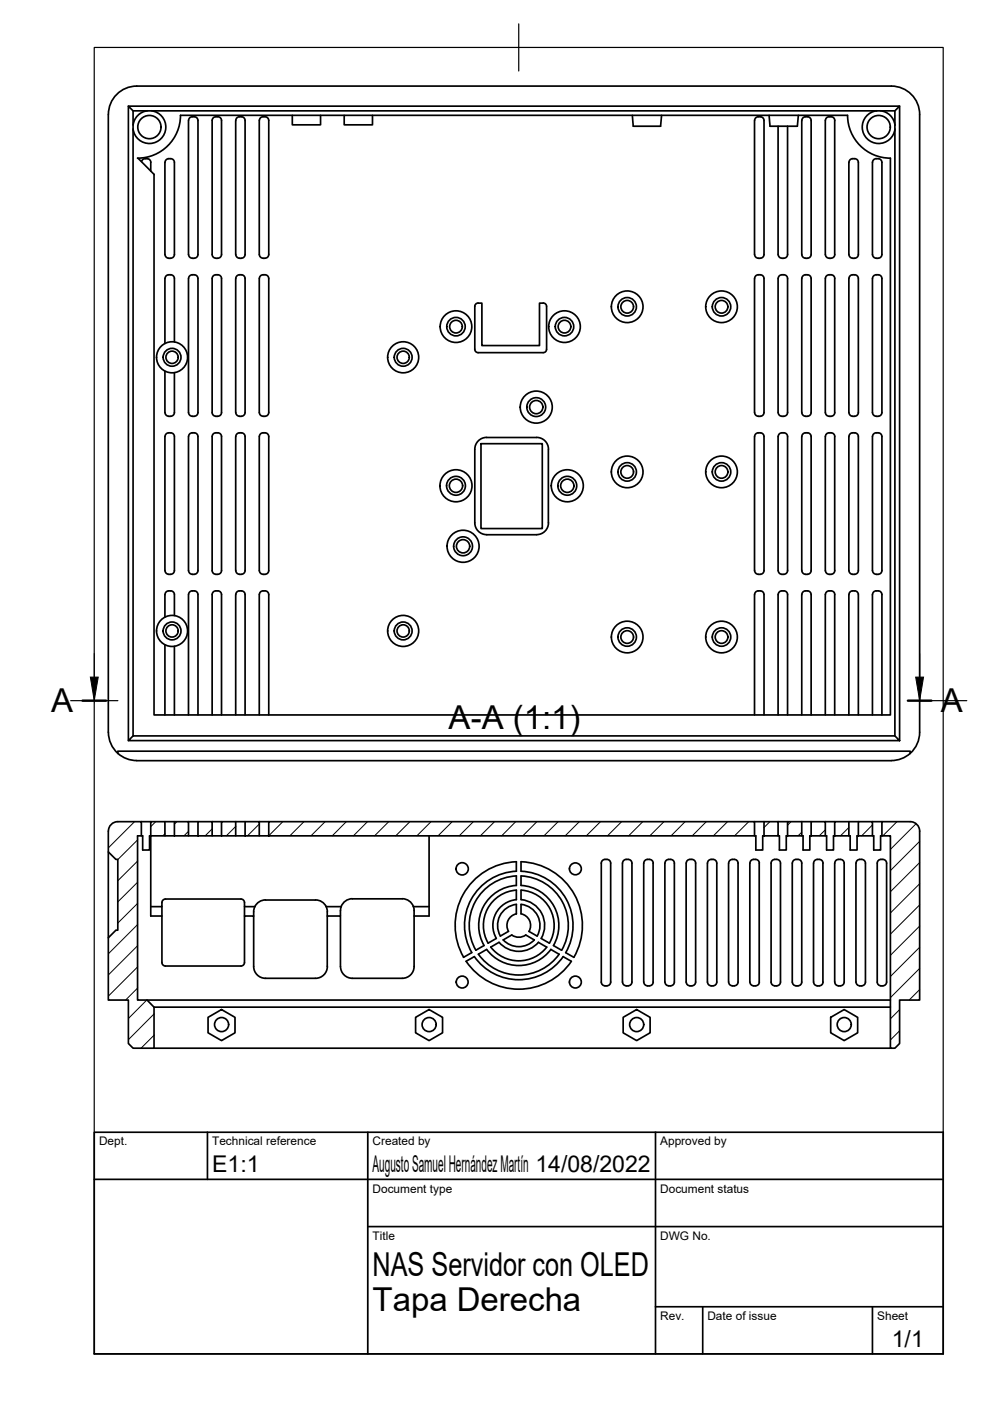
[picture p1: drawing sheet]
<svg xmlns="http://www.w3.org/2000/svg" width="210mm" height="297mm" viewBox="0 0 210 297" stroke-linecap="round" stroke-linejoin="round" font-family="sans-serif">
<!-- layer: Visible -->
<g fill="none" stroke="#000" stroke-width=".36">
<path d="M23 24.3v131M23 24.3a6 6 0 0 1 6-6h160a6 6 0 0 1 6 6v131a6 6 0 0 1-6 6M27.2 22.5h163.5l-1 1h-161.5M29.2 33.6a9.1 9.1 0 0 0 9.1-9.1l141.4-.1a9.1 9.1 0 0 0 9.1 9.2v118h-156.1v-114.6zM30 34.3a1.04 1.04 0 0 1 1.1-.7 1.04 1.04 0 0 1 .9 .8v1.9M31.3 23.5a3.5 3.5 0 0 0-3.1 3M32.1 23.5a3.5 3.5 0 0 1 3.1 3.6 3.5 3.5 0 0 1-3.4 3.3 3.5 3.5 0 0 1-3.6-3M36.2 33.6a.94 .94 0 0 0-1.2 .8v19.6a.91 .91 0 0 0 1.2 .8M36.2 33.6a.79 .79 0 0 1 .8 .8v19.6a.79 .79 0 0 1-.8 .7M40.2 25l.6-.2a.92 .92 0 0 1 1.2 .7v28.5a1.02 1.02 0 0 1-1 .8 1.02 1.02 0 0 1-1-.8v-28.5zM45.8 24.8a.92 .92 0 0 1 1.2 .7v28.5a.91 .91 0 0 1-1.2 .8M45.8 24.8a.79 .79 0 0 0-.8 .8v28.4a.79 .79 0 0 0 .8 .7"/>
<path d="M50.2 25l.6-.2a.91 .91 0 0 1 1.2 .7v28.5a1.01 1.01 0 0 1-1 .8 1.01 1.01 0 0 1-1-.8v-28.5zM55.2 25l.6-.2a.92 .92 0 0 1 1.2 .7v28.5a1.02 1.02 0 0 1-1 .8 1.02 1.02 0 0 1-1-.8v-28.5zM62 24.5v2h6v-2M73 24.5v2h6v-2M134.1 24.5l.2 2.3h5.8l.2-2.3M160 25.6v28.4M160 25.5a1.01 1.01 0 0 1 1-.8 1.01 1.01 0 0 1 1 .8v28.5a1.02 1.02 0 0 1-1 .8 1.02 1.02 0 0 1-1-.8M163.1 24.5l.2 2.3h5.8l.2-2.3M165 26.8v27.2M167 26.8v27.2a1.01 1.01 0 0 1-1 .8 1.01 1.01 0 0 1-1-.8M171.2 24.8a.9 .9 0 0 0-1.2 .7v28.5a.93 .93 0 0 0 1.2 .8M171.2 24.8a.79 .79 0 0 1 .8 .7v28.5a.79 .79 0 0 1-.8 .7"/>
<path d="M175 25.6v28.4M175.8 24.8a.9 .9 0 0 1 1.2 .8v28.4a.91 .91 0 0 1-1.2 .8M175.8 24.8a.79 .79 0 0 0-.8 .7M180 34.4v19.6M180 34.4a1.01 1.01 0 0 1 1-.8 1.01 1.01 0 0 1 1 .8v19.6a1.02 1.02 0 0 1-1 .8 1.02 1.02 0 0 1-1-.8M185.9 23.5a3.5 3.5 0 0 0-3.1 3.6 3.5 3.5 0 0 0 3.4 3.3 3.5 3.5 0 0 0 3.6-3M186.2 33.6a.91 .91 0 0 0-1.2 .8v19.6a.94 .94 0 0 0 1.2 .8M186.2 33.6a.79 .79 0 0 1 .8 .8v19.6a.79 .79 0 0 1-.8 .7M186.7 23.5a3.5 3.5 0 0 1 3.1 3M189.7 26.5v129.5M189.7 23.5v3M190.7 22.5v134.5"/>
<path d="M36.2 58.3a.91 .91 0 0 0-1.2 .8v13.7M36.2 58.3a.79 .79 0 0 1 .8 .8v13.4M40.2 58.5l.6-.2a.92 .92 0 0 1 1.2 .8v28.4a1.02 1.02 0 0 1-1 .8 1.02 1.02 0 0 1-1-.8v-28.4zM45.8 58.3a.92 .92 0 0 1 1.2 .8v28.4a.91 .91 0 0 1-1.2 .8M45.8 58.3a.79 .79 0 0 0-.8 .8v28.4a.79 .79 0 0 0 .8 .8M50.2 58.5l.6-.2a.91 .91 0 0 1 1.2 .8v28.4a1.01 1.01 0 0 1-1 .8 1.01 1.01 0 0 1-1-.8v-28.4zM55.2 58.5l.6-.2a.92 .92 0 0 1 1.2 .8v28.4a1.02 1.02 0 0 1-1 .8 1.02 1.02 0 0 1-1-.8v-28.4zM160 59.1v28.4M160 59.1a1.01 1.01 0 0 1 1-.9 1.01 1.01 0 0 1 1 .9v28.4a1.01 1.01 0 0 1-1 .8 1.01 1.01 0 0 1-1-.8M165 59.1v28.4M165 59.1a1.01 1.01 0 0 1 1-.9 1.01 1.01 0 0 1 1 .9v28.4a1.02 1.02 0 0 1-1 .8 1.02 1.02 0 0 1-1-.8M171.2 58.3a.93 .93 0 0 0-1.2 .8v28.4a.9 .9 0 0 0 1.2 .8"/>
<path d="M171.2 58.3a.79 .79 0 0 1 .8 .8v28.4a.79 .79 0 0 1-.8 .8M175 59.1v28.4M175 54a.79 .79 0 0 0 .8 .7M175.8 58.3a.9 .9 0 0 1 1.2 .8v28.4a.91 .91 0 0 1-1.2 .8M175.8 58.3a.79 .79 0 0 0-.8 .8M180 59.1v28.4M180 59.1a1.01 1.01 0 0 1 1-.9 1.01 1.01 0 0 1 1 .9v28.4a1.01 1.01 0 0 1-1 .8 1.01 1.01 0 0 1-1-.8M186.2 58.3a.94 .94 0 0 0-1.2 .8v28.4a.91 .91 0 0 0 1.2 .8M186.2 58.3a.79 .79 0 0 1 .8 .8v28.4a.79 .79 0 0 1-.8 .8M35 78.7v8.8a.91 .91 0 0 0 1.2 .8M37 79v8.5a.79 .79 0 0 1-.8 .8M100.7 65v9.1a.71 .71 0 0 0 .7 .7"/>
<path d="M101.4 64.3h.8v9h12.2v-9l.8-.1a.71 .71 0 0 1 .7 .8M101.4 64.2a.71 .71 0 0 0-.7 .8M115.9 65v9.1a.71 .71 0 0 1-.7 .7h-13.8M36.2 91.8a.94 .94 0 0 0-1.2 .8v28.4a.91 .91 0 0 0 1.2 .8M36.2 91.8a.79 .79 0 0 1 .8 .8v28.4a.79 .79 0 0 1-.8 .8M40.2 92l.6-.2a.92 .92 0 0 1 1.2 .8v28.4a1.02 1.02 0 0 1-1 .8 1.02 1.02 0 0 1-1-.8v-28.4zM45.8 91.8a.92 .92 0 0 1 1.2 .8v28.4a.91 .91 0 0 1-1.2 .8M45.8 91.8a.79 .79 0 0 0-.8 .8v28.4a.79 .79 0 0 0 .8 .8M50.2 92l.6-.2a.91 .91 0 0 1 1.2 .8v28.4a1.01 1.01 0 0 1-1 .8 1.01 1.01 0 0 1-1-.8v-28.4zM55.2 92l.6-.2a.92 .92 0 0 1 1.2 .8v28.4a1.02 1.02 0 0 1-1 .8 1.02 1.02 0 0 1-1-.8v-28.4zM102 94.1h13v18h-13zM103.2 92.8h10.6"/>
<path d="M103.2 92.7a2.51 2.51 0 0 0-2.5 2.5v15.7a2.51 2.51 0 0 0 2.5 2.5M113.8 92.7a2.51 2.51 0 0 1 2.5 2.5v15.7a2.47 2.47 0 0 1-2.5 2.5M160 92.6v28.4M160 92.6a1.01 1.01 0 0 1 1-.9 1.01 1.01 0 0 1 1 .9v28.4a1.01 1.01 0 0 1-1 .8 1.01 1.01 0 0 1-1-.8M165 92.6v28.4M165 92.6a1.01 1.01 0 0 1 1-.9 1.01 1.01 0 0 1 1 .9v28.4a1.01 1.01 0 0 1-1 .8 1.01 1.01 0 0 1-1-.8M171.2 91.8a.93 .93 0 0 0-1.2 .8v28.4a.9 .9 0 0 0 1.2 .8M171.2 91.8a.79 .79 0 0 1 .8 .8v28.4a.79 .79 0 0 1-.8 .8M175 92.6v28.4M175 87.5a.79 .79 0 0 0 .8 .8M175.8 91.8a.92 .92 0 0 1 1.2 .8v28.4a.88 .88 0 0 1-1.2 .8M175.8 91.8a.79 .79 0 0 0-.8 .8"/>
<path d="M180 92.6v28.4M180 92.6a1.01 1.01 0 0 1 1-.9 1.01 1.01 0 0 1 1 .9v28.4a1.01 1.01 0 0 1-1 .8 1.01 1.01 0 0 1-1-.8M186.2 91.8a.91 .91 0 0 0-1.2 .8v28.4a.94 .94 0 0 0 1.2 .8M186.2 91.8a.79 .79 0 0 1 .8 .8v28.4a.79 .79 0 0 1-.8 .8M103.2 113.4h10.6M35 126.1v4.7M35 136.7v14.9M36.2 125.3a.91 .91 0 0 0-1.2 .8M36.2 125.3a.79 .79 0 0 1 .8 .8M37 126.1v4.4M37 137v14.6M40 126.1v25.5"/>
<path d="M40 126.1a1.01 1.01 0 0 1 1-.8 1.01 1.01 0 0 1 1 .8M42 126.1v25.5M45 126.1v25.5M45.8 125.3a.92 .92 0 0 1 1.2 .8M45.8 125.3a.79 .79 0 0 0-.8 .8M47 126.1v25.5M50 126.1v25.5M50 126.1a1 1 0 0 1 1-.8 1 1 0 0 1 1 .8M52 126.1v25.5M55 126.1v25.5M55 126.1a1.01 1.01 0 0 1 1-.8 1.01 1.01 0 0 1 1 .8M57 126.1v25.5"/>
<path d="M160 126.1v25.5M160 126.1a1.01 1.01 0 0 1 1-.8 1.01 1.01 0 0 1 1 .8M162 126.1v25.5M165 126.1v25.5M165 126.1a1.01 1.01 0 0 1 1-.8 1.01 1.01 0 0 1 1 .8M167 126.1v25.5M170 126.1v25.5M171.2 125.3a.9 .9 0 0 0-1.2 .8M171.2 125.3a.79 .79 0 0 1 .8 .8M172 126.1v25.5M175 126.1v25.5M175 121a.79 .79 0 0 0 .8 .8"/>
<path d="M175.8 125.3a.92 .92 0 0 1 1.2 .8M175.8 125.3a.79 .79 0 0 0-.8 .8M177 126.1v25.5M180 126.1v25.5M180 126.1a1.01 1.01 0 0 1 1-.8 1.01 1.01 0 0 1 1 .8M182 126.1v25.5M185 126.1v25.5M186.2 125.3a.91 .91 0 0 0-1.2 .8M186.2 125.3a.79 .79 0 0 1 .8 .8M187 126.1v25.5M23 155.3a6 6 0 0 0 6 6M25 159.8v-.5h168v.5"/>
<path d="M27.2 157l1-1h161.5l1 1zM28.2 156v-132.5l-1-1v134.5M23 176.2a2 2 0 0 1 2-2h5v3h-.8v34.8h2l1.5 1.5v8.7h-4.5l-1-1v-9.2h-4.2v-13.2l1.6-1.6h.4v-15h-.4l-1.6-1.6v-4.4M29 161.3h160M30 174.2h2M30 177.2h.2v3h1.5v-3h.3M32 174.2h3v3h-3zM32 177.2v17h2.3v9.9a.75 .75 0 0 0 .8 .7h16a.75 .75 0 0 0 .7-.7v-9.9h2v10.7a2.51 2.51 0 0 0 2.5 2.5h10.6a2.48 2.48 0 0 0 2.5-2.5v-10.7h2.8v10.7a2.51 2.51 0 0 0 2.5 2.5h10.6a2.51 2.51 0 0 0 2.5-2.5v-10.7h3.2v-17M35 174.2h2M35 177.2h2M37 174.2h3v3h-3zM40 174.2h2"/>
<path d="M40 177.2h2M42 174.2h3v3h-3zM45 174.2h2M45 177.2h2M47 174.2h3v3h-3zM50 174.2h2M50 177.2h2M52 174.2h3v3h-3zM55 174.2h2M55 177.2h2M57 174.2h103v3h-103zM160 174.2h2"/>
<path d="M160 177.2h.3v3h1.4v-3h.3M162 174.2h3v3h-3zM165 174.2h2M165 177.2h.2v3h1.5v-3h.3M167 174.2h3v3h-3zM170 174.2h2M170 177.2h.3v3h1.4v-3h.3M172 174.2h3v3h-3zM175 174.2h2M175 177.2h.3v3h1.4v-3h.3M177 174.2h3v3h-3zM180 174.2h2"/>
<path d="M180 177.2h.3v3h1.4v-3h.3M182 174.2h3v3h-3zM185 174.2h2M185 177.2h.3v3h1.4v-3h.3M195 176.2v35.8h-4.3v9.2l-1 1h-.9v-45h-1.8M195 176.2a2 2 0 0 0-2-2h-6v3M23 180.6v18.2M32 192.2h2.3v-.8a.75 .75 0 0 1 .8-.8h16a.75 .75 0 0 1 .7 .8v.8h2.2M34.3 192.2v2M51.8 192.2v2M53.8 194.2a2.73 2.73 0 0 1 2.5-3.4h10.6a2.64 2.64 0 0 1 2.5 3.4M69.1 192.2h3.2"/>
<path d="M72.3 192.2l-.1 2M87.6 192.2a2.45 2.45 0 0 0-2.3-1.6l-10.6-.1a2.51 2.51 0 0 0-2.4 1.7M87.6 192.2l.2 2M87.7 192.2h3.3M106.7 199.3l1.8-1.1a2.51 2.51 0 0 0 3 0l1.8 1.1M106.7 199.3a4.5 4.5 0 0 0 6.6 0M109.5 182.7v2M109.5 185.7v2M109.5 188.7v2M109.5 191.8v2M109.5 193.8a2.51 2.51 0 0 0-1.7 3.7l-1.7 1M109.5 185.7a10.5 10.5 0 0 0-8.6 15.8l1.7-1a8.5 8.5 0 0 1 6.9-12.8"/>
<path d="M109.5 184.7a11.5 11.5 0 0 0-9.5 17.3M109.5 188.7a7.5 7.5 0 0 0-6 11.3M109.5 191.7a4.5 4.5 0 0 0-3.4 6.8M109.5 190.7a5.5 5.5 0 0 0-4.3 8.3l-1.7 1M109.5 182.7a13.5 13.5 0 0 0-11.2 20.3M110.5 182.7v2M110.5 185.7v2M110.5 188.7v2M110.5 191.8v2M110.5 190.7a5.5 5.5 0 0 1 4.2 8.3l1.8 1M110.5 182.7a13.5 13.5 0 0 1 11.2 20.3M110.5 184.7a11.5 11.5 0 0 1 9.5 17.3"/>
<path d="M110.5 191.7a4.5 4.5 0 0 1 3.4 6.8M110.5 187.7a8.5 8.5 0 0 1 6.9 12.8l1.7 1M110.5 188.7a7.5 7.5 0 0 1 6 11.3M110.5 185.7a10.5 10.5 0 0 1 8.6 15.8M110.5 193.8a2.51 2.51 0 0 1 1.7 3.7l1.7 1M127.7 182.4l.6-.2a.92 .92 0 0 1 1.2 .8v25.2a1.02 1.02 0 0 1-1 .8 1.02 1.02 0 0 1-1-.8v-25.2zM132.2 182.4l.6-.2a.92 .92 0 0 1 1.2 .8v25.2a1.03 1.03 0 0 1-1 .8 1.03 1.03 0 0 1-1-.8v-25.2zM138.5 183v25.2M138.5 183a1.03 1.03 0 0 0-1-.8 1.03 1.03 0 0 0-1 .8v25.2a1.01 1.01 0 0 0 1 .9 1.01 1.01 0 0 0 1-.9M141.2 182.4l.6-.2a.92 .92 0 0 1 1.2 .8v25.2a1.03 1.03 0 0 1-1 .8 1.03 1.03 0 0 1-1-.8v-25.2zM146.7 182.2a.91 .91 0 0 0-1.2 .8v25.2a.94 .94 0 0 0 1.2 .8M146.7 182.2a.79 .79 0 0 1 .8 .8v25.2a.79 .79 0 0 1-.8 .8"/>
<path d="M150.2 182.4l.6-.2a.91 .91 0 0 1 1.2 .8v25.2a1.02 1.02 0 0 1-1 .8 1.02 1.02 0 0 1-1-.8v-25.2zM154.5 183v25.2M155.3 182.2a.92 .92 0 0 1 1.2 .8v25.2a.91 .91 0 0 1-1.2 .8M155.3 182.2a.79 .79 0 0 0-.8 .8M159 183v25.2M159 183a1 1 0 0 1 1-.8 1 1 0 0 1 1 .8v25.2a1.01 1.01 0 0 1-1 .8 1.01 1.01 0 0 1-1-.8M163.7 182.4l.6-.2a.92 .92 0 0 1 1.2 .8v25.2a1.02 1.02 0 0 1-1 .8 1.02 1.02 0 0 1-1-.8v-25.2zM168.2 182.4l.6-.2a.92 .92 0 0 1 1.2 .8v25.2a1.03 1.03 0 0 1-1 .8 1.03 1.03 0 0 1-1-.8v-25.2zM172.5 183v25.2M172.5 183a1 1 0 0 1 1-.8 1 1 0 0 1 1 .8v25.2a1.01 1.01 0 0 1-1 .8 1.01 1.01 0 0 1-1-.8M177.2 182.4l.6-.2a.92 .92 0 0 1 1.2 .8v25.2a1.03 1.03 0 0 1-1 .8 1.03 1.03 0 0 1-1-.8v-25.2zM181.7 182.4l.6-.2a.92 .92 0 0 1 1.2 .8v25.2a1.03 1.03 0 0 1-1 .8 1.03 1.03 0 0 1-1-.8v-25.2z"/>
<path d="M186.2 182.4l.6-.2a.92 .92 0 0 1 1.2 .8v25.2a1.01 1.01 0 0 1-1 .8 1.01 1.01 0 0 1-1-.8v-25.2zM31.2 212h157.6M32.7 213.5h156.1M44.1 215.7l2.9-1.7 2.8 1.7v3.3l-2.8 1.6-2.9-1.6zM88.1 215.7l2.9-1.7 2.8 1.7v3.3l-2.8 1.6-2.9-1.6zM98.8 203.8l1.8-1a11.5 11.5 0 0 0 18.8 0l1.7 1M98.8 203.8a13.5 13.5 0 0 0 22.3 0M100 202l-1.7 1M103.2 201.3l-1.8 1a10.5 10.5 0 0 0 17.2 0M103.2 201.3a8.5 8.5 0 0 0 13.6 0M104 200.8l1.8-1a5.5 5.5 0 0 0 8.4 0l1.7 1M104.1 200.8a7.5 7.5 0 0 0 11.8 0"/>
<path d="M116.8 201.3l1.7 1M119.9 202l1.8 1M132.1 215.7l2.9-1.7 2.8 1.7v3.3l-2.8 1.6-2.9-1.6zM154.5 208.2a.79 .79 0 0 0 .8 .8M176.1 215.7l2.9-1.7 2.8 1.7v3.3l-2.8 1.6-2.9-1.6zM32.7 222.2h156.1"/>
<circle cx="31.7" cy="26.9" r="2.47"/>
<circle cx="186.3" cy="26.9" r="2.47"/>
<circle cx="36.5" cy="75.8" r="1.3"/>
<circle cx="36.5" cy="75.8" r="1.89"/>
<circle cx="36.5" cy="75.8" r="3.3"/>
<circle cx="85.5" cy="75.8" r="1.3"/>
<circle cx="85.5" cy="75.8" r="1.89"/>
<circle cx="85.5" cy="75.8" r="3.3"/>
<circle cx="96.7" cy="69.3" r="1.34"/>
<circle cx="96.7" cy="69.3" r="1.96"/>
<circle cx="96.7" cy="69.3" r="3.4"/>
<circle cx="119.7" cy="69.3" r="1.34"/>
<circle cx="119.7" cy="69.3" r="1.96"/>
<circle cx="119.7" cy="69.3" r="3.4"/>
<circle cx="133" cy="65" r="1.34"/>
<circle cx="133" cy="65" r="1.96"/>
<circle cx="133" cy="65" r="3.4"/>
<circle cx="153" cy="65" r="1.34"/>
<circle cx="153" cy="65" r="1.96"/>
<circle cx="153" cy="65" r="3.4"/>
<circle cx="113.7" cy="86.3" r="1.41"/>
<circle cx="113.7" cy="86.3" r="2"/>
<circle cx="113.7" cy="86.3" r="3.4"/>
<circle cx="96.7" cy="103" r="1.41"/>
<circle cx="96.7" cy="103" r="2"/>
<circle cx="96.7" cy="103" r="3.4"/>
<circle cx="98.2" cy="115.8" r="1.41"/>
<circle cx="98.2" cy="115.8" r="2"/>
<circle cx="98.2" cy="115.8" r="3.4"/>
<circle cx="120.3" cy="103" r="1.41"/>
<circle cx="120.3" cy="103" r="2"/>
<circle cx="120.3" cy="103" r="3.4"/>
<circle cx="133" cy="100.1" r="1.34"/>
<circle cx="133" cy="100.1" r="1.96"/>
<circle cx="133" cy="100.1" r="3.4"/>
<circle cx="153" cy="100.1" r="1.34"/>
<circle cx="153" cy="100.1" r="1.96"/>
<circle cx="153" cy="100.1" r="3.4"/>
<circle cx="36.5" cy="133.8" r="1.3"/>
<circle cx="36.5" cy="133.8" r="1.89"/>
<circle cx="36.5" cy="133.8" r="3.3"/>
<circle cx="85.5" cy="133.8" r="1.3"/>
<circle cx="85.5" cy="133.8" r="1.89"/>
<circle cx="85.5" cy="133.8" r="3.3"/>
<circle cx="133" cy="135.1" r="1.34"/>
<circle cx="133" cy="135.1" r="1.96"/>
<circle cx="133" cy="135.1" r="3.4"/>
<circle cx="153" cy="135.1" r="1.34"/>
<circle cx="153" cy="135.1" r="1.96"/>
<circle cx="153" cy="135.1" r="3.4"/>
<circle cx="98" cy="184.2" r="1.3"/>
<circle cx="122" cy="184.2" r="1.26"/>
<circle cx="47" cy="217.2" r="1.49"/>
<circle cx="91" cy="217.2" r="1.49"/>
<circle cx="98" cy="208.2" r="1.26"/>
<circle cx="122" cy="208.2" r="1.26"/>
<circle cx="135" cy="217.2" r="1.49"/>
<circle cx="179" cy="217.2" r="1.49"/>
</g>
<!-- layer: Border -->
<path d="M20 10.1h180v276.9h-180zM110 5.1v10M15 148.6h10M195 148.6h10" fill="none" stroke="#000" stroke-width=".25"/>
<!-- layer: TitleBlock -->
<path d="M20 240.1h180v46.9h-180zM20 250h180M44 240.1v9.9M78 240.1v46.9M139 240.1v46.9M78 260.1h122M139 277.1h61M149 277.1v9.9M185 277.1v9.9" fill="none" stroke="#000" stroke-width=".36"/>
<!-- layer: Sombreado -->
<g fill="none" stroke="#000" stroke-width=".21">
<path d="M28.5 174.2l-5.5 5.6M29.2 178.1l-4.2 4.2M33 174.2l-1 1M35 176.7l-.5 .5M37.5 174.2l-.5 .5M40 176.2l-1 1M42 174.2h.1M45 175.7l-1.5 1.5M50 175.2l-2 2M55 174.7l-2.5 2.5M60 174.2l-3 3M64.5 174.2l-3.1 3"/>
<path d="M68.9 174.2l-3 3M73.4 174.2l-3 3M77.9 174.2l-3 3M82.4 174.2l-3 3M86.9 174.2l-3 3M91.4 174.2l-3 3M95.9 174.2l-3 3M100.4 174.2l-3 3M104.9 174.2l-3 3M109.3 174.2l-2.9 3M113.8 174.2l-3 3M118.3 174.2l-3 3"/>
<path d="M122.8 174.2l-3 3M127.3 174.2l-3 3M131.8 174.2l-3 3M136.3 174.2l-3 3M140.8 174.2l-3 3M145.3 174.2l-3 3M149.8 174.2l-3 3M154.3 174.2l-3 3M158.7 174.2l-3 3M163.2 174.2l-1.2 1.3M165 177l-.3 .2M167.7 174.2l-.7 .7"/>
<path d="M170 176.5l-.8 .7M172.2 174.2l-.2 .2M175 175.9l-1.3 1.3M180 175.4l-1.8 1.8M185 174.9l-2.3 2.3M190.2 174.2l-3 3M194.2 174.7l-5.4 5.4M195 178.4l-6.2 6.2M29.2 182.5l-4.2 4.2M29.2 187l-4.2 4.2M29.2 191.5l-4.2 4.2M29.2 196l-6.2 6.2"/>
<path d="M195 182.9l-6.2 6.2M195 187.4l-6.2 6.2M195 191.9l-6.2 6.2M195 196.3l-6.2 6.3M29.2 200.5l-6.2 6.2M29.2 205l-6.2 6.2M29.2 209.5l-2.6 2.5M31.1 212l-3.9 3.9M32.7 215l-5.5 5.4M32.7 219.5l-2.8 2.7M190.7 214.1l-1.9 1.9M190.7 218.6l-1.9 1.9"/>
<path d="M195 200.8l-6.2 6.2M195 205.3l-6.2 6.2M195 209.8l-2.2 2.2"/>
</g>
<!-- layer: Anotaciones -->
<path d="M17.5 148.6h5M192.5 148.6h5" fill="none" stroke="#000" stroke-width=".51"/>
<path d="M20 138.6v5M195 138.6v5" fill="none" stroke="#000" stroke-width=".21"/>
<path d="M19.2 143.6h1.6l-.8 5zM194.1 143.6h1.7l-.8 5z" fill="#000" stroke="#000" stroke-width=".21"/>
<g font-size="7">
<text x="10.8" y="151.1">A</text>
<text x="95.1" y="154.5">A-A (1:1)</text>
<text x="199.5" y="151.1">A</text>
<text x="79" y="270.6">NAS Servidor con OLED</text>
<text x="79" y="278.1">Tapa Derecha</text>
</g>
<g font-size="4.9">
<text x="45" y="248.5">E1:1</text>
<text x="79" y="248.5">Augusto Samuel Hernández Martín 14/08/2022</text>
<text x="189.1" y="285.7">1/1</text>
</g>
<g font-size="2.5">
<text x="21" y="242.9">Dept.</text>
<text x="45" y="242.9">Technical reference</text>
<text x="79" y="242.9">Created by</text>
<text x="140" y="242.9">Approved by</text>
<text x="79" y="252.8">Document type</text>
<text x="140" y="252.8">Document status</text>
<text x="79" y="262.9">Title</text>
<text x="140" y="262.9">DWG No.</text>
<text x="140" y="279.9">Rev.</text>
<text x="150" y="279.9">Date of issue</text>
<text x="186" y="279.9">Sheet</text>
</g>
</svg>
